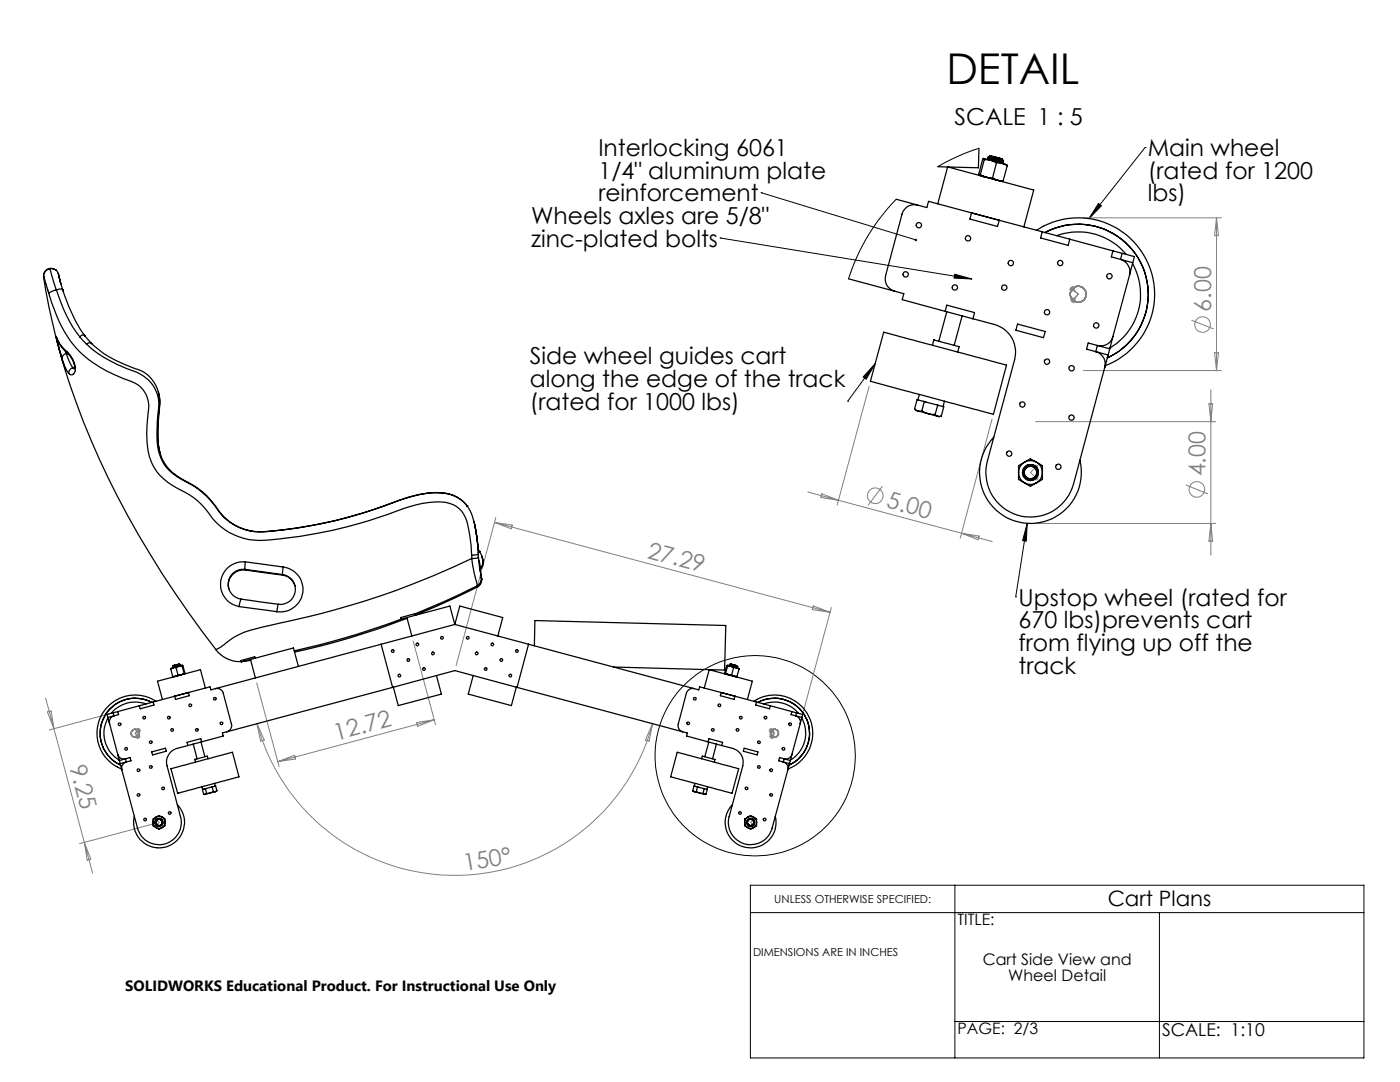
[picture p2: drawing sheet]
<svg xmlns="http://www.w3.org/2000/svg" width="279mm" height="216mm" viewBox="0 0 279 216" stroke-linecap="round" stroke-linejoin="round" font-family="sans-serif">
<g fill="none" stroke="#808080" stroke-width=".2">
<path d="M213.4 57.7h1M213.5 57.4l.7 .7M213.6 57.6h1M213.6 59.8h1M213.7 57.2l.7 .7M213.7 59.5l.7 .7M213.7 60h1M213.9 57.3v1M213.9 59.6l.7 .7M214.1 57.1v1M214.1 59.3v1M214.2 59.5v1"/>
<path d="M214.4 57.2l-.9 .9M214.4 59.5l-.7 .7M214.6 59.6l-.7 .7M216.2 43.5h27.6M242.8 43.5v30.4M242.8 43.5l.4 3.5h-.8zM173.5 77l-6.4 23.8M216.2 73.9h27.6M237.8 63.9l4.4 1.8M241.7 77.8v33M242.4 70.4h.8l-.4 3.5zM161.2 98.2l6.2 1.6"/>
<path d="M164 98.5l3.4 1.3-3.6-.5zM167.4 99.8l24.5 6.6M176.1 97l-2.9 3.8M198 83.6l-6.4 23.8M206.3 93.2h1M206.3 95.4h1M206.4 92.8l.7 .7M206.4 95l.7 .7M206.7 84.1h35.9M206.8 92.7v1M206.8 94.9v1M207.1 92.8l-.7 .7"/>
<path d="M207.1 95l-.7 .7M236.6 96.8l4.5 1.8M241.3 80.6h.7l-.3 3.5zM98.7 104.2l66.9 18M98.7 104.2l3.5 .6-.2 .7zM99 103.3l-8 29.6M191.9 106.4l6.1 1.7M191.9 106.4l3.5 .6-.2 .7zM206.7 104.5h35.9M241.7 104.5l.3 3.5h-.7zM9.1 139.3l1.7 6.1M51.2 136.2l4.5 16.8"/>
<path d="M82.4 127.9l4.5 16.7M162.3 120.9l3.3 1.3-3.5-.6zM165.9 121.2l-5.6 21M9.5 142.1l.7-.2 .6 3.5zM10.8 145.4l7.7 28.8M22.5 142.2l-12.7 3.5M27 147h.9M27 145.8h1M27 146.9h1M27.1 145.8h1M27.1 146.6l.7 .7M27.2 145.4l.8 .8"/>
<path d="M27.2 146.5l.7 .7M27.4 146.4v1.1M27.5 145.2v1.1M27.5 146.4v1M27.6 145.3v1M27.8 146.6l-.7 .7M27.9 145.4l-.7 .7M27.9 146.5l-.7 .7M28 145.5l-.7 .7M51.3 144.4a40.9 40.9 0 0 0 39.5 30.3 40.9 40.9 0 0 0 39.4-30.3M51.3 144.4l1.4 3.3-.7 .2zM55.5 152l3.3-1.3 .2 .7z"/>
<path d="M83.1 144.2l3.6-.6-3.4 1.3zM86.7 143.6l-31.2 8.4M130.2 144.4l-.7 3.5-.7-.2zM153.4 145.8h1M153.5 145.8h1M153.5 146.9h1M153.6 145.5l.7 .7M153.6 147h1M153.7 145.4l.7 .7M153.7 146.5l.7 .7M153.7 146.6l.7 .7M153.9 145.3v1"/>
<path d="M154 145.2v1.1M154 146.4v1M154.1 146.4v1.1M154.3 145.5l-.7 .7M154.4 145.4l-.7 .7M154.4 146.5l-.7 .7M154.4 146.6l-.7 .7M16.8 168.1l1.3 3.3-.7 .2zM30.7 163.5h1M30.7 164.7h1M30.8 164.4l-14.9 3.9M30.8 163.2l.7 .7"/>
<path d="M30.8 164.3l.7 .7M31.2 163.1v.9M31.2 164.1v1.1M31.5 163.2l-.7 .7M31.5 164.3l-.7 .7M149.9 163.5h1M149.9 164.7h1M150 163.2l.7 .7M150 164.3l.7 .7M150.4 163.1v.9M150.4 164.1v1.1M150.7 163.2l-.7 .7"/>
<path d="M150.7 164.3l-.7 .7"/>
<circle cx="240" cy="64.8" r="1.56"/>
<circle cx="174.7" cy="98.9" r="1.56"/>
<circle cx="238.9" cy="97.7" r="1.55"/>
</g>
<g fill="none" stroke="#000" stroke-width=".2">
<path d="M151.9 38.5h.1M151.9 38.5l30.9 9.4M178.9 39.8l-3.3 3.8-2.2 3.1-2.6 5.1-1.5 3.8M195.4 29.6l-3.9 1.4-4.4 2.3M228.5 29.4h.1M228.5 29.4l-11.2 14.2M143.7 47.5h.1M143.7 47.5l50.3 8.2M190.5 54.7l3.5 1-3.6-.2zM219.2 40.6l.6 .5-2.5 2.5zM174.7 72.6l-1.8 3.1-.6-.5zM174.7 72.6l-5.5 7.4"/>
<path d="M169.2 80h.1M202.7 119.1h.1M205 104.4l-.2 3.6-.7-.1zM205 104.4l-2.3 14.7M149.8 176.6h122.4v34.5h-122.4zM190.6 176.6v34.5M149.8 182.1h122.4M231.4 182.1v29M190.6 203.8h81.6"/>
<circle cx="150.7" cy="150.8" r="20"/>
</g>
<g fill="none" stroke="#808080" stroke-width=".25">
<path d="M213.6 58.3v.2M213.6 59.1l.1 .3M213.7 58.2v1M213.7 59.3l-.1-.4 .3 .7M213.8 57.9l-.2 .4M213.8 59.5l.2 .3M213.9 59.7l.2 .2M214 57.7l-.3 .4M214.1 59.8l.5 .4M214.1 57.6l-.5 .7M214.1 57.5l-.1 .2M214.2 57.5l-.3 .3"/>
<path d="M214.2 60l.9 .3M214.5 57.3l-.4 .2M214.7 57.2l.4-.1-.9 .3M214.8 57.2l-.5 .2M214.8 57.1l-.3 .2M215.1 57.1a1.54 1.54 0 0 1 1.6 1.1M215.2 57.1l.4 .1M215.3 57.1l.4 .1M215.4 57.1h-.1l.6 .2M215.7 57.2l.2 .1M215.9 57.3l.3 .2M215.9 57.3l.1 .1"/>
<path d="M216.3 59.9l-.6 .3M216.3 57.6l.2 .3M216.3 59.8l-.9 .5 .4-.1M216.4 57.7l.2 .3M216.4 59.7l.1-.1-.6 .5M216.5 57.7l.2 .6M216.5 59.5l-.2 .4M216.7 58.1v.2M216.7 58.2l.1 .5M216.7 58.3v.6M216.7 59.1v.2M216.7 59.2l-.2 .5"/>
<path d="M216.7 59.1l-.1 .4M216.7 58.3v.3M216.7 58.8v.3M216.8 58.6l-.1 .6M216.8 58.8l-.1 .4M214.4 60.1l.4 .2M214.7 60.2l.2 .1M214.8 60.3h.2M215.5 60.3h-.2M215.9 60.1l-1 .2M204.1 94.4l.2 .7M204.2 93.8l-.2 .5 .2 .7"/>
<path d="M204.3 95l.5 .6M204.4 95.2l.3 .4 .5 .2M204.4 93.3l-.2 .3M204.7 93l-.6 .8-.1 .5M204.9 92.9l-.5 .5M205 95.7l.1 .1M205.1 95.8l.5 .1M205.2 95.8l.5 .1M205.5 92.7l-.7 .2M205.8 92.7l.9 .4M206 95.8l-.4 .1M206.1 92.8l-.7-.1-.4 .2"/>
<path d="M206.2 92.8l.3 .1M206.5 95.6l-.5 .2M206.6 93l.2 .2M206.7 95.5l-.6 .3-.4 .1M206.8 93.2l.4 .9M206.9 93.3l.3 .7v.8M206.9 95.2l-.1 .2M207 95l-.4 .6M207.2 94.8l-.1 .2M207.2 94.5l-.2 .6"/>
<circle cx="27" cy="146.3" r=".8"/>
<circle cx="27" cy="146.3" r=".79"/>
<circle cx="154.6" cy="146.3" r=".8"/>
<circle cx="154.6" cy="146.3" r=".79"/>
<circle cx="31.7" cy="164.1" r=".79"/>
<circle cx="31.7" cy="164.1" r=".8"/>
<circle cx="149.8" cy="164.1" r=".8"/>
<circle cx="149.8" cy="164.1" r=".79"/>
</g>
<g fill="none" stroke="#808080" stroke-width=".2" stroke-dasharray="15.2 1.3 1.3 1.3">
<path d="M213.9 57.7l1.3 1M214.1 57.6l1.1 1.1M214.1 59.8l1.1-1.1M214.3 60l.9-1.3M206.8 93.1l-1.1 1.2M206.8 95.4l-1.1-1.1M27.5 146.9l-.5-.6M27.6 145.7l-.6 .6M27.6 146.9l-.6-.6M27.6 145.8l-.6 .5M154 145.8l.6 .5M154 145.7l.6 .6"/>
<path d="M154 146.9l.6-.6M154.1 146.9l.5-.6M31.2 163.5l.6 .6M31.2 164.6l.6-.5M150.4 163.5l-.6 .6M150.4 164.6l-.6-.5"/>
</g>
<path d="M205 104.4l-.2 3.6-.7-.1zM174.7 72.6l-1.8 3.1-.6-.5zM219.2 40.6l.6 .5-2.5 2.5zM190.5 54.7l3.5 1-3.6-.2zM182.6 47.7a.26 .26 0 0 0 .1 .4 .26 .26 0 0 0 .3-.2h-.2h.2l-.1-.2z" fill="#000"/>
<g fill="none" stroke="#000" stroke-width=".25">
<path d="M178.9 39.8l4.2 1.1M195.4 29.6l-.1 3.9-8.2-.2M195.4 35l1.4 .3M195.7 34.8l1.1 .5M195.7 34.8l-.3 .2M196.1 35.2l.3 .1M196.2 35.2h.1M196.3 31.6l.1 .3M196.3 31.6l1.4 .4M196.3 31.6l-.2 .2-.8 2.9 .1 .3M196.4 31.9l1.3 .1M196.4 31.9l-.7 2.9"/>
<path d="M196.8 35.3l1.3 .2M196.8 35.3l2.3 .7M197.1 31.8l3.1 .6-.4 .2M197.1 31.8h.1M197.2 31.5l.1 .2M197.2 31.5l.1 .1M197.2 31.4l.2 .2M197.2 31.4h.2M197.2 31.4l1.2 .2M197.2 31.4h.1M197.3 31.5h-.1M197.3 31.9l2.9 .6"/>
<path d="M197.4 31.7l-.3 .1M197.4 31.2h.2M197.4 31.6v.1M197.4 31.7l2.6 .5v-.1M197.4 31.4l1 .2M197.4 31.4l2.3 .2M197.4 31.6l2.6 .5M197.5 31.2h.1M197.5 31.2l-.1 .1M197.5 31.2l1.3 .2M197.5 31.2l.2-.1 2.3 .6 .2 .3M197.6 31.3l-.4 .1"/>
<path d="M197.6 31.2v.1M197.6 31.2l1.2 .2M197.6 31.3l2.1 .3M197.7 32l1.2 .5M197.7 32l2.3 .6M198.1 35.5l1 .5M198.4 31.6l1.8 .4M198.6 35.9h.3M198.8 31.4l.9 .2M198.9 32.5l1.1 .1M198.9 32.5l-.8 3M199.1 36l1.1 .1"/>
<path d="M199.1 36l.9 .2 .2-.1M199.2 36h.1M199.8 32.6h.1M199.8 32.6h.3M199.9 32.1l.2 .2M200 32.5h.2M200 32.1h.3M200 32.6l1 .5M200 32.6l.2 .1a.64 .64 0 0 1 .8 .4M200.1 32.1h.2M200.1 32.5h.1M200.2 32.5v.1"/>
<path d="M200.2 32l-.2 .1M200.2 32l.1 .1M200.3 32.1l-.3 .1M201 33.1l-.8 3M8.7 55.3a127.1 127.1 0 0 0 3.7 16.5M8.7 55.3h.1M8.7 55.3l1 3.3M9.7 58.6a26.7 26.7 0 0 0 6.2 11.6 28.3 28.3 0 0 0 11 6.2 5.3 5.3 0 0 1 2.7 5.9 23.8 23.8 0 0 0 .2 8.9 10.2 10.2 0 0 0 6 6.4 14.8 14.8 0 0 1 6.7 6 12.6 12.6 0 0 0 11.3 4.1 101.2 101.2 0 0 0 28-6.6 13.6 13.6 0 0 1 8.2-.6 5.3 5.3 0 0 1 3.4 4.5l.6 3.8 .1 2M9.9 53.6l.9 .1M9.9 53.6h.1M10 53.6a1.85 1.85 0 0 1 1.9 2l.6 2.1M10 53.6a1.45 1.45 0 0 0-1.3 1.7"/>
<path d="M10 53.6a1.51 1.51 0 0 0-1.3 1.7M10 53.6l1.3 4.3M11.1 53.9h.1M11.3 57.9l-.9 .2-.7 .5M11.3 57.9a29.3 29.3 0 0 0 4.6 9.3M11.6 54.6l.6 2.1M11.7 54.9l.4 1.5M12.5 57.7a30.5 30.5 0 0 0 4.5 9.4M12.5 57.7l-1.2 .2M12.5 57.7v.1M12.5 57.8h.1M12.5 57.8l.1 .3"/>
<path d="M169.3 55.6l9.2 2.5M178.5 58.1l1.9 .5-.3 1.2 8.5 2.3M183.1 40.9a2.51 2.51 0 0 0-3.1 1.8l-3.3 12.3a2.51 2.51 0 0 0 1.8 3.1M183.1 40.9l1.9 .5 .3-1.2 22.7 6M187.1 40.7l2-7.4 17.2 4.6-2 7.4M193.9 42.5l-.3 1.2 5.5 1.5 .3-1.2M206.8 46a15.2 15.2 0 0 1 22 5.8 15.2 15.2 0 0 1-8.2 21.2M208 46.2l15.9 4.4M208 46.2l-.3 1.3 5.5 1.5 .3-1.3M208.6 46.4a14 14 0 0 1 19.1 6.1 14 14 0 0 1-6.7 18.9M210.9 47a12.5 12.5 0 0 1 13.9 3.8M222.1 50.1l-.3 1.2 1.8 .5"/>
<path d="M223.6 51.8a2.62 2.62 0 0 1 1.8 3.1M223.6 51.8l2.5 .6M223.9 50.6l2.5 .6-.3 1.2M223.9 50.6l-.3 1.2M225.4 54.9l-3.3 12.2M226 52.6a12.4 12.4 0 0 1-4.5 16.8M226.1 52.4l-.7 2.5M11.4 67.5l.8 1.7 1.5 1.5-.2-.4M11.4 67.9l.8 3.2M11.4 67.5l.6 1.3 1.5 1.5M11.4 67.5l-.2-.4 1.2 4.6M12.4 71.8l.4 1.2"/>
<path d="M12.4 71.8a165.9 165.9 0 0 0 22.6 46.6l5.3 7.6 2.8 3.7M12.4 71.7l.7 1.7 .6 1.1M13.1 70.1l.1 .5M13.2 70.6a.96 .96 0 0 0-.8 1.1M13.2 70.6l.7 1.7 .6 1.1M13.5 70.3l1 1.3 .5 1.6v.9l-.3 .5-.3 .2h-.3l-.4-.3M13.5 70.5l-.3 .1M13.7 70.7a3.6 3.6 0 0 1 1.1 2.9M14.5 73.4a1.13 1.13 0 0 0-.8 1.1M14.5 73.4l.4 .1M14.9 73.3l-.4 .1M15.9 67.2l1.4 1.5"/>
<path d="M17 67.1l1.3 1.5M17 67.1l-.3-.2a.65 .65 0 0 0-.8 .3M17.3 68.7a27.6 27.6 0 0 0 9.9 5.5 7 7 0 0 1 4.3 8.2 24.9 24.9 0 0 0 .3 8.2 8.7 8.7 0 0 0 5.3 5.5 17.1 17.1 0 0 1 7 6.5 10.8 10.8 0 0 0 10.4 3.3 91.3 91.3 0 0 0 25.2-6.1 18.2 18.2 0 0 1 9.8-1.2 6.2 6.2 0 0 1 3.8 2.4M18.3 68.6a25.2 25.2 0 0 0 9.6 5.3 6.9 6.9 0 0 1 3.9 7.6 24.5 24.5 0 0 0 .2 9.2 9.7 9.7 0 0 0 5.8 5.7 15.4 15.4 0 0 1 6 5.7 10.5 10.5 0 0 0 10 3.9 90.9 90.9 0 0 0 25.8-6.2 19.7 19.7 0 0 1 9.4-1.4 6.7 6.7 0 0 1 4.2 2.5M18.3 68.6l-.4-.2-.6 .3M31.6 78.2a7.5 7.5 0 0 1 .2 4 23.5 23.5 0 0 0 .2 8.3M176.4 66.3l24.5 6.5-2.6 9.9-24.6-6.6zM183.5 78.7l-.3 1.1M186.1 68.9l.3-1.1 5 1.4-.3 1M188.6 62.1l9.8 2.6a5.7 5.7 0 0 1 4.1 7.1l-5.4 20.2a8.9 8.9 0 0 0 6.2 10.9 8.9 8.9 0 0 0 10.9-6.3l6.3-23.3M188.6 62.1l.3-1.2 5.6 1.5-.3 1.2M188.9 62.2l-1.5 5.9"/>
<path d="M192 63l-1.6 5.9M203.1 64.7l5.5 1.4-.4 1.3-5.5-1.5zM221.2 70.8l-.7 2.5M221.5 69.6l-4.3-1.2-.3 1.3 4.3 1.1M222.1 67.1a2.49 2.49 0 0 1-3.1 1.8l-.3 1.3a2.55 2.55 0 0 1 1.8 3.1M222.1 67.1l-.9 3.7M182.5 81.6l.7 .4M183.2 82l2 .6M184 82l1.2 .6M184 82h-.8M184.5 80.1l2.6 .8M184.5 80.1l-1.5-.4-.5 1.9"/>
<path d="M184.5 80.1l-.5 1.9M185.2 82.6l1.4 .1M185.2 82.6l2 .5M186.6 82.7l.6 .4M187.1 80.9l1.1 .2M187.1 80.9l-.5 1.8M187.7 83l-.5 .1M188.2 81.1l.1 .1-.4 1.8-.7 .1M188.5 80l-.3 1.1M198.3 87.2a10.2 10.2 0 0 0 4.7 16.9 10.2 10.2 0 0 0 12.5-12.3M203.3 94.3a2.39 2.39 0 0 0 1.2 2M203.3 94.3v1.4l1.2 .6"/>
<path d="M204.3 94.2a1.34 1.34 0 0 0 .7 1.2 1.34 1.34 0 0 0 1.5-.1l-.5 .3-.5 .1M204.5 92.2a2.36 2.36 0 0 1 2.3 0M204.5 96.3a2.36 2.36 0 0 0 2.3 0M204.5 92.2a2.39 2.39 0 0 0-1.2 2.1M204.5 92.2l-1.2 .7v1.4M204.5 92.2l1.1-.7 1.2 .7M204.5 96.3l1.1 .7 1.2-.7M205 92.8a1.6 1.6 0 0 0-.6 2.5 1.6 1.6 0 0 0 2.5 0 1.6 1.6 0 0 0-.6-2.5M205 92.8a1.42 1.42 0 0 1 1.9 1.2M205 92.8l.5-.1 .8 .1M206.3 92.8a1.49 1.49 0 0 1 .9 1.8 1.49 1.49 0 0 1-1.7 1.1 1.49 1.49 0 0 1-1.2-1.6 1.33 1.33 0 0 1 1.3-1.1 1.33 1.33 0 0 1 1.3 1M206.5 93.3a1.28 1.28 0 0 0-2 .5 1.28 1.28 0 0 0 1.1 1.8 1.28 1.28 0 0 0 1.3-1.6"/>
<path d="M206.8 92.2a2.39 2.39 0 0 1 1.2 2.1M206.8 92.2l1.2 .7v1.4M208 94.3a2.39 2.39 0 0 1-1.2 2M208 94.3v1.4l-1.2 .6M48.1 119.6l-.4 1.4M48.1 119.6l7.5 1M48.9 113.6l7.5 1.1M48.9 113.6a2.99 2.99 0 0 0-3.3 2.6 2.99 2.99 0 0 0 2.5 3.4M49 112.1l7.5 1M49 112.1a4.5 4.5 0 0 0-4.9 3.9 4.5 4.5 0 0 0 3.6 5M49 112.1l-.1 1.5M49 113.7a3 3 0 0 0-3.3 3.8"/>
<path d="M49 113.7l7.4 1.1M49 113.6v.1M56.4 114.7a2.99 2.99 0 0 1 2.5 3.3 2.99 2.99 0 0 1-3.3 2.6M56.4 114.8a3 3 0 0 1 2.5 2.1M56.4 114.7v.1M56.5 113.1a4.5 4.5 0 0 1 3.9 5.1 4.5 4.5 0 0 1-5.2 3.9M56.5 113.1l-.1 1.6M93.2 100.9h.1M93.2 100.9a13.7 13.7 0 0 1 2 6.8l.2 2.9M94.1 110.8l.1 .6M94.2 111.4a176.1 176.1 0 0 1-42 13.8 16.3 16.3 0 0 0-8.2 4l-.9 .5M94.2 111.4l.4 2.7 .7 2.8"/>
<path d="M94.6 104.1l.5 2.8 .3 2.8M94.7 104.6l.7 5.1M95.3 117.1l-8.1 3.8-4.4 1.9M95.3 116.9h.1M95.3 116.9l-5.4 2.6-7.2 3M95.3 116.9v.2M95.4 109.7l.3 .3M95.4 110.6l.1 .7M95.4 110.6h.1M95.5 110.6l-1.4 .2M95.5 111.3l-1.3 .1M95.5 111.2v.1"/>
<path d="M95.5 111.2l.6 4.3M95.5 111.8l.3 1.4M95.7 110l.5 1.1M95.7 110h.1M95.7 110l-.3 .3M95.8 113.5l.3 2.1M95.8 113.5h.1M95.8 113.2v.3M95.8 113.2l-.1 .1M96 115.2l.1 .6zM96.1 115.6l-.3 .8-.5 .5M96.1 115.8l-.3 .9-.5 .4"/>
<path d="M96.1 115.4a1.63 1.63 0 0 1-.8 1.5M96.2 110.9v.2M96.2 111.1l.2 1.4M96.2 111.1l.2 1.2M96.2 111.2l.2 1.2M96.4 112.5l-.1 .5-.5 .5M96.4 112.3v.3v-.2M96.4 112.3l-.2 .5-.4 .4M96.4 112.5v.1M96.4 112.4v.1M31.2 139.9a7.6 7.6 0 0 0-11 3 7.6 7.6 0 0 0 4.1 10.6M34.1 133.5l.4 1.5"/>
<path d="M34.4 133l.2 .1M34.4 133h.1M34.5 133.2h.1M34.5 133h-.1M34.5 132.9v.1M34.5 132.9h.1M34.6 133.1h-.1M34.6 133.2l-.5 .3M34.6 133.1l-.1 .1M34.6 133.1h.1M34.9 138.9l-4.3 1.2M34.9 132.8l-.4 .1"/>
<path d="M34.9 132.8l-.4 .2M35 135h.1M35 134.9h.1M35 134.9l-.5 .1M35 134.9l-.4 .2-.1-.1M35.1 133.2h-.5M35.1 133.2l.4 1.5M35.5 134.7l-.5 .2M35.6 134.8l-.3 .1M35.7 133l-.6 .2M35.7 133l-1.1 .2M35.8 132.6l.2 .1"/>
<path d="M35.8 132.6h.1M35.8 132.6l-1.2 .5M35.8 132.9l-.4 .1M35.9 132.9l.1-.1-1.5 .4M35.9 132.6l-1.5 .4M35.9 132.9h-.1M35.9 132.6l-.3-.1-1.1 .4M35.9 132.6h-.1M35.9 132.9h.1M35.9 132.8l.1 .1M35.9 132.6v.1M36 132.7h.1"/>
<path d="M36 132.7l-1.5 .5M36 132.6l-.1 .1M36 132.9h.1M36.1 134.7h-.2M36.2 134.6l-.7 .1M36.2 134.6l-1.2 .3M36.3 132.9l-.6 .1M36.3 132.9l.5 1.5M36.4 134.5v.1M36.4 132.8l-.1 .1M36.4 132.8l-.7 .2M36.4 132.8l.5 1.6"/>
<path d="M36.8 134.4l-.6 .2M36.8 134.4h.1M36.9 134.4l-.7 .2M37.6 138.2l-2.7 .7M37.6 138.2l.2 .6-2.8 .8-.1-.7M41 137.3l-1-3.7-8.6 2.3 1 3.7M43 137.4a1.27 1.27 0 0 1 1.6 .9l1.6 6.2a1.28 1.28 0 0 1-.9 1.5M43.1 129.7a5.9 5.9 0 0 0 5.1 2.3M47.7 121l7.5 1.1M48.8 131.9h.1M48.8 131.9l-.3 .1M50 131.6l1 3.7"/>
<path d="M50 131.8l-1.2 .1M50.9 131.3l-.1-.2-2.7 .7 .1 .3 10.4-2.8 .9 3.7M55.6 120.6l-.4 1.5M76.1 128.6l2.3 8.6M78.4 137.2l12.4-3.4 12.4 3.4M78.4 137.2l-34 9.1 .2 .6-4.3 1.1M80 123.5a155.2 155.2 0 0 1-21.3 6.4M81.2 123.2l8.6-2.3 1 3.7M81.2 123.2l-1.2 .3M81.2 123.2l1 3.7M81.2 123.4a149 149 0 0 1-22.4 6.7M82.8 122.8l-.1-.3-2.7 .7v.3"/>
<path d="M87.1 134.8l1 3.7-8.6 2.3-1-3.7M90.8 124.6l14.7 4M90.8 124.6l-48.7 13.1-.2-.6-4.3 1.1M90.8 124.6l1-3.7 8.5 2.3-1 3.7M94.4 134.8l-.9 3.7 8.6 2.3 .9-3.7M103.2 137.2l33 8.8M105.5 128.6l-2.3 8.6M105.5 128.6l33 8.8M106.6 128.9l.2-5.1 38.1 1-.3 8.9-22.1-.6M138.5 137.4a1.27 1.27 0 0 0-1.5 .9l-1.6 6.2a1.28 1.28 0 0 0 .8 1.5M138.5 137.4l1 .3 .1-.6 4.3 1.1M140.5 137.3l1-3.7 8.6 2.3-.9 3.7"/>
<path d="M143.9 138.2l15.1 4M143.9 138.2l-.1 .6 2.7 .8 .2-.7M144.7 134.4l.7 .2M144.8 134.4l.6 .2M144.8 134.4h-.1M145.1 134.5h.1M145.1 134.5l.1 .1M145.1 132.8l.1 .1M145.1 132.8l.7 .2M145.1 132.8l-.4 1.6M145.2 134.6h.1M145.2 132.9l.6 .1"/>
<path d="M145.2 132.9l-.4 1.5M145.4 134.6l.6 .1M145.4 134.6l1.1 .3M145.5 132.9h.1M145.5 132.9l1.6 .2v.1M145.6 132.7h.1M145.6 132.6h.1M145.6 132.7l.1 .1M145.6 132.7l.6 .1M145.7 132.9l1.4 .3h-.2M145.7 132.8l-.1-.1v.1M145.7 132.8l-.2 .1"/>
<path d="M145.7 132.8h.1M145.7 132.6l.2-.1 1.1 .3 .1 .2M145.7 132.6l.5 .2M145.7 132.6l1.1 .2M145.7 132.8l1.3 .2M145.7 132.6h.1M145.8 132.6h-.2M145.8 132.6l.6 .1M145.8 132.6l1 .2M145.8 133l.6 .2M145.8 133l1.2 .2M146 134.7l.5 .2"/>
<path d="M146.2 132.8l.9 .2h-.1M146.3 134.9h.1M146.4 132.7l.4 .1M146.4 133.2h.6M146.4 133.2l-.4 1.5M146.5 134.9l.6 .1M146.5 134.9l.5 .2 .1-.1M146.6 135h.1M146.9 133.2h.1M146.9 133l.1 .1M147 133.2l.5 .3M147 133.2h.1"/>
<path d="M147 133h.1M147.1 133l-.1 .1M147.1 133h.1M147.5 133.5l-.4 1.5M150.4 139.9a7.6 7.6 0 0 1 10.9 2.9 7.6 7.6 0 0 1-4 10.6M21.5 143.2l.4 1.2M21.6 143.3a6.2 6.2 0 0 0 2.2 8.4M21.9 144.4l1.6 6.1M22.6 142.2l-1.2 .4 .1 .6M22.6 142.2l.2 .6M22.8 142.8a1.25 1.25 0 0 0-.9 1.6M22.8 142.8l-1.3 .4"/>
<path d="M23.5 150.5a1.25 1.25 0 0 0 1.5 .9M23.5 142l.2 .6-.9 .2M23.5 142l-.9 .2M23.5 150.5l.3 1.3M23.8 151.8l.2 .6M24 152.4l.3 1.2M25 151.4l.2 .6M25 151.4l1-.2 .1 .6-.9 .2M25 151.4l-1.2 .4M25.2 152a1.3 1.3 0 0 0-.9 1.6M25.2 152l-1.2 .4M27.8 140.8l-4.3 1.2"/>
<path d="M29.1 140.5a6.2 6.2 0 0 0-6.9 1.8M30.3 150l2.7-.7 .2 .6-2.8 .7zM30.3 140.2a7 7 0 0 0-9.6 3 7 7 0 0 0 3.4 9.5M30.6 140.1l.1 .6-2.7 .7-.2-.6M30.6 140.1l-2.8 .7M34.1 153.4l1.4 4.9M34.1 153.4h.1M34.1 153.4l12.3-3.3 1.3 4.9-12.2 3.3M35.5 158.3h.1M37.5 148.8l-2.2 .5a2.86 2.86 0 0 0-2 3.5l2.7 10.1a4.4 4.4 0 0 1-3.1 5.5 4.4 4.4 0 0 1-5.5-3.2l-3.1-11.6M38.6 148.4l.7 3M38.9 151.6h.1"/>
<path d="M38.9 151.6l.1 .5M40.1 148.1l.8 2.9M40.3 148l-2.8 .8M40.3 148l-.2-.6-2.8 .7 .2 .7M40.3 157l.2 .5M40.5 157.5h.1M40.5 157.5l.1 1M40.6 158.5h.4M40.7 158.5h.3M41 157.4l-.5 .1M41 157.4l.2 .9M41.2 158.3l-.2 .2"/>
<path d="M41.5 151.4l-.2-.5-2.4 .7M41.9 158.2l-.7 .1M41.9 158.2l-.9 .3M42.3 157l-1.3 .4M42.3 157l.3 .9M42.6 157.9l-.7 .3M42.6 157.9l.4 .1M42.8 156.3l.2 .5M43 158l-1.1 .2M43 156.8l-.7 .2M43 156.8l.3 1M43.3 157.8l-.3 .2"/>
<path d="M135.1 150.1l12.3 3.3-1.3 4.9-12.3-3.3zM136.2 146l1 .3-.2 .6 4.3 1.1M138.3 157.8l.3 .2M138.6 158l1 .2M138.6 156.8l.6 .2M138.6 156.8l-.3 1M138.7 156.3l-.1 .5M139 157.9l.6 .3M139 157.9l-.4 .1M139.2 157l1.3 .4M139.2 157l-.2 .9M139.6 158.2l.7 .1"/>
<path d="M139.6 158.2l1 .3M140 151.4l.3-.5 2.4 .6-.1 .6M140.3 158.3l.3 .2M140.5 157.4l.6 .1M140.5 157.4l-.2 .9M140.9 158.5h-.3M141.1 157.5l-.2 1h-.3M141.2 157l-.1 .5M141.3 148l2.7 .8M141.3 148l.2-.6 2.7 .7-.2 .7M141.5 148.1l-.8 2.9M143 148.4l-.8 3"/>
<path d="M144 148.8l2.2 .5a2.85 2.85 0 0 1 2 3.5l-2.7 10.1a4.4 4.4 0 0 0 3.2 5.5 4.4 4.4 0 0 0 5.4-3.2l3.1-11.6M148.5 149.3l2.8 .7-.2 .6-2.8-.7zM151 140.1l-.2 .6 2.8 .7 .1-.6M151.3 140.2a7 7 0 0 1 9.5 3 7 7 0 0 1-3.3 9.5M152.4 140.5a6.3 6.3 0 0 1 6.9 1.8M156.3 152a1.3 1.3 0 0 1 .9 1.6M156.3 152l1.3 .4M156.5 151.4l-.2 .6M156.5 151.4l-.9-.2-.2 .6 .9 .2M156.5 151.4l1.2 .4M157.6 152.4l-.4 1.2M157.7 151.8l-.1 .6"/>
<path d="M158 150.5a1.25 1.25 0 0 1-1.5 .9M158 150.5l-.3 1.3M158 142l-.1 .6 .9 .2M158.8 142.8a1.3 1.3 0 0 1 .9 1.6M158.8 142.8l1.2 .4M159 142.2l1.2 .4-.2 .6M159 142.2l-.2 .6M159.7 144.4l-1.7 6.1M160 143.3a6.2 6.2 0 0 1-2.3 8.4M160 143.2l-.3 1.2M30.6 164.1a1.06 1.06 0 0 0 .6 1M30.6 164.1a.77 .77 0 0 0 .6 1"/>
<path d="M31.1 164.3a.67 .67 0 0 0 .9 .5M31.1 164.3a.7 .7 0 0 0 1 .3 .7 .7 0 0 0 .3-1 .7 .7 0 0 0-1.1-.1 .75 .75 0 0 0-.3 .7 .75 .75 0 0 0 .4 .6M31.1 164.3a.63 .63 0 0 1 .6-.8 .63 .63 0 0 1 .6 .7 .63 .63 0 0 1-.9 .4M31.2 165.1l.4 .2 .7-.2M31.2 163.1a1.16 1.16 0 0 0-.6 1M31.2 163.1l.4-.2 .7 .2M31.2 165.1l.6 .4 .5-.4M31.2 163.1a.73 .73 0 0 1 1.1 0M31.2 163.1l-.6 .3v.7M31.3 163.5a.67 .67 0 0 0 0 1.1M31.4 164.8a.79 .79 0 0 1-.3-1.2 .79 .79 0 0 1 1.3 0 .79 .79 0 0 1-.4 1.2M31.4 164.8h.6"/>
<path d="M32.3 163.1a1.22 1.22 0 0 1 .6 1M32.3 163.1a.71 .71 0 0 1 .6 1M32.3 163.8l-.3-.3 .2 .2 .2 .3-.2 .6M32.9 164.1a1.11 1.11 0 0 1-.6 1M32.9 164.1a.69 .69 0 0 1-.6 1M35.4 160.6a5.1 5.1 0 0 1-2.4 8.4 5.1 5.1 0 0 1-6.2-6.1M146.2 160.6a5.1 5.1 0 0 0 2.3 8.4 5.1 5.1 0 0 0 6.2-6.1M148.6 164.1a1.06 1.06 0 0 0 .6 1M148.6 164.1v.7l.6 .3M149.1 164l.1 .3 .3 .4 .7-.1-.5 .2M149.2 163.1l.4-.2 .8 .2M149.2 165.1l.4 .2 .8-.2"/>
<path d="M149.2 163.1a1.16 1.16 0 0 0-.6 1M149.2 163.1l-.3 .2a.63 .63 0 0 0-.3 .8M149.2 163.1a.69 .69 0 0 1 1.2 0M149.2 165.1l.6 .4 .6-.4M149.5 163.4a.79 .79 0 0 0-.3 1.2 .79 .79 0 0 0 1.2 0 .79 .79 0 0 0-.3-1.2M149.5 163.4a.67 .67 0 0 1 .9 .5M149.5 163.4h.6M150.1 163.4a.74 .74 0 0 1 .5 1 .74 .74 0 0 1-1.1 .3 .74 .74 0 0 1-.1-1.1l.2-.2 .5 .1 .3 .4M150.2 163.6a.65 .65 0 0 0-1 .2 .65 .65 0 0 0 .5 .9 .65 .65 0 0 0 .7-.8M150.4 163.1a1.16 1.16 0 0 1 .6 1M150.4 163.1l.3 .1a.7 .7 0 0 1 .3 .9M151 164.1a1.06 1.06 0 0 1-.6 1"/>
<path d="M151 164.1v.7l-.6 .3"/>
<circle cx="180.7" cy="54.8" r=".54"/>
<circle cx="183.4" cy="44.9" r=".53"/>
<circle cx="190.6" cy="57.4" r=".53"/>
<circle cx="193.2" cy="47.6" r=".54"/>
<circle cx="200.4" cy="57.4" r=".53"/>
<circle cx="201.7" cy="52.5" r=".54"/>
<circle cx="211.6" cy="52.5" r=".53"/>
<circle cx="221.4" cy="55.1" r=".53"/>
<circle cx="208.9" cy="72.2" r=".53"/>
<circle cx="209" cy="62.3" r=".54"/>
<circle cx="213.9" cy="73.5" r=".54"/>
<circle cx="218.8" cy="64.9" r=".54"/>
<circle cx="201.4" cy="90.5" r=".53"/>
<circle cx="204" cy="80.7" r=".54"/>
<circle cx="205.6" cy="94.3" r="1.23"/>
<circle cx="211.2" cy="93.1" r=".54"/>
<circle cx="213.8" cy="83.3" r=".53"/>
<circle cx="42.9" cy="139.4" r=".27"/>
<circle cx="78.4" cy="129.9" r=".26"/>
<circle cx="79.7" cy="134.8" r=".27"/>
<circle cx="81.5" cy="131.7" r=".26"/>
<circle cx="83.3" cy="128.6" r=".26"/>
<circle cx="84.6" cy="133.5" r=".27"/>
<circle cx="86.4" cy="130.4" r=".28"/>
<circle cx="88.2" cy="127.3" r=".27"/>
<circle cx="93.3" cy="127.3" r=".26"/>
<circle cx="95.1" cy="130.4" r=".26"/>
<circle cx="96.9" cy="133.5" r=".26"/>
<circle cx="98.2" cy="128.6" r=".26"/>
<circle cx="100" cy="131.7" r=".26"/>
<circle cx="101.8" cy="134.8" r=".26"/>
<circle cx="103.2" cy="129.9" r=".26"/>
<circle cx="138.7" cy="139.4" r=".27"/>
<circle cx="23.9" cy="144.5" r=".27"/>
<circle cx="25.2" cy="149.4" r=".27"/>
<circle cx="27.6" cy="153.7" r=".27"/>
<circle cx="27.7" cy="158.6" r=".26"/>
<circle cx="28.8" cy="143.2" r=".26"/>
<circle cx="30.1" cy="153" r=".27"/>
<circle cx="30.1" cy="148.1" r=".26"/>
<circle cx="32.5" cy="157.3" r=".27"/>
<circle cx="33.7" cy="143.2" r=".27"/>
<circle cx="34.3" cy="145.7" r=".27"/>
<circle cx="38" cy="140.7" r=".27"/>
<circle cx="39.3" cy="145.6" r=".26"/>
<circle cx="44.2" cy="144.3" r=".26"/>
<circle cx="137.3" cy="144.3" r=".26"/>
<circle cx="142.2" cy="145.6" r=".26"/>
<circle cx="143.6" cy="140.7" r=".26"/>
<circle cx="147.2" cy="145.7" r=".27"/>
<circle cx="147.9" cy="143.2" r=".26"/>
<circle cx="149" cy="157.3" r=".27"/>
<circle cx="151.4" cy="148.1" r=".26"/>
<circle cx="151.5" cy="153" r=".27"/>
<circle cx="152.8" cy="143.2" r=".27"/>
<circle cx="153.9" cy="158.6" r=".27"/>
<circle cx="153.9" cy="153.7" r=".27"/>
<circle cx="156.4" cy="149.4" r=".27"/>
<circle cx="157.7" cy="144.5" r=".28"/>
<circle cx="29" cy="163.5" r=".26"/>
<circle cx="31.7" cy="164.1" r=".63"/>
<circle cx="33.9" cy="162.2" r=".26"/>
<circle cx="147.7" cy="162.2" r=".26"/>
<circle cx="149.8" cy="164.1" r=".62"/>
<circle cx="152.6" cy="163.5" r=".26"/>
</g>
<text font-size="8.5" x="188.9" y="16.8">DETAIL</text>
<g font-size="4.7">
<text x="190.5" y="25">SCALE 1 : 5</text>
<text x="119.4" y="31.1">Interlocking 6061</text>
<text x="119.4" y="35.6">1/4&quot; aluminum plate</text>
<text x="229.1" y="31.1">Main wheel</text>
<text x="229.1" y="35.6">(rated for 1200</text>
<text x="119.4" y="40.2">reinforcement</text>
<text x="229.1" y="40.2">lbs)</text>
<text x="106" y="44.7">Wheels axles are 5/8&quot;</text>
<text x="106" y="49.2">zinc-plated bolts</text>
<text x="105.7" y="72.7">Side wheel guides cart</text>
<text x="105.7" y="77.2">along the edge of the track</text>
<text x="105.7" y="81.8">(rated for 1000 lbs)</text>
<text x="203.3" y="120.8">Upstop wheel (rated for</text>
<text x="203.3" y="125.4">670 lbs)prevents cart</text>
<text x="203.3" y="129.9">from flying up off the</text>
<text x="203.3" y="134.4">track</text>
</g>
<g font-size="4.7" fill="#808080">
<text x="241.7" y="62.2" transform="rotate(-90 241.7 62.2)">6.00</text>
<text x="240.6" y="95.1" transform="rotate(-90 240.6 95.1)">4.00</text>
<text x="176.7" y="101.2" transform="rotate(15 176.7 101.2)">5.00</text>
<text x="129" y="111.3" transform="rotate(15 129 111.3)">27.29</text>
<text x="67.1" y="147.8" transform="rotate(-15 67.1 147.8)">12.72</text>
<text x="13.9" y="153" transform="rotate(75 13.9 153)">9.25</text>
<text x="92.7" y="173.9" transform="rotate(-10 92.7 173.9)">150°</text>
</g>
<text font-size="4.2" x="221.1" y="180.9">Cart Plans</text>
<text font-size="3.5" x="231.9" y="206.6">SCALE: 1:10</text>
<g font-size="3.2">
<text x="196.1" y="192.6">Cart Side View and</text>
<text x="201.2" y="195.7">Wheel Detail</text>
</g>
<g font-size="3.1">
<text x="191.1" y="184.5">TITLE:</text>
<text x="191.1" y="206.2">PAGE: 2/3</text>
</g>
<text font-size="3" x="25" y="197.8">SOLIDWORKS Educational Product. For Instructional Use Only</text>
<g font-size="2.2">
<text x="154.5" y="180.1">UNLESS OTHERWISE SPECIFIED:</text>
<text x="150.3" y="190.7">DIMENSIONS ARE IN INCHES</text>
</g>
</svg>
